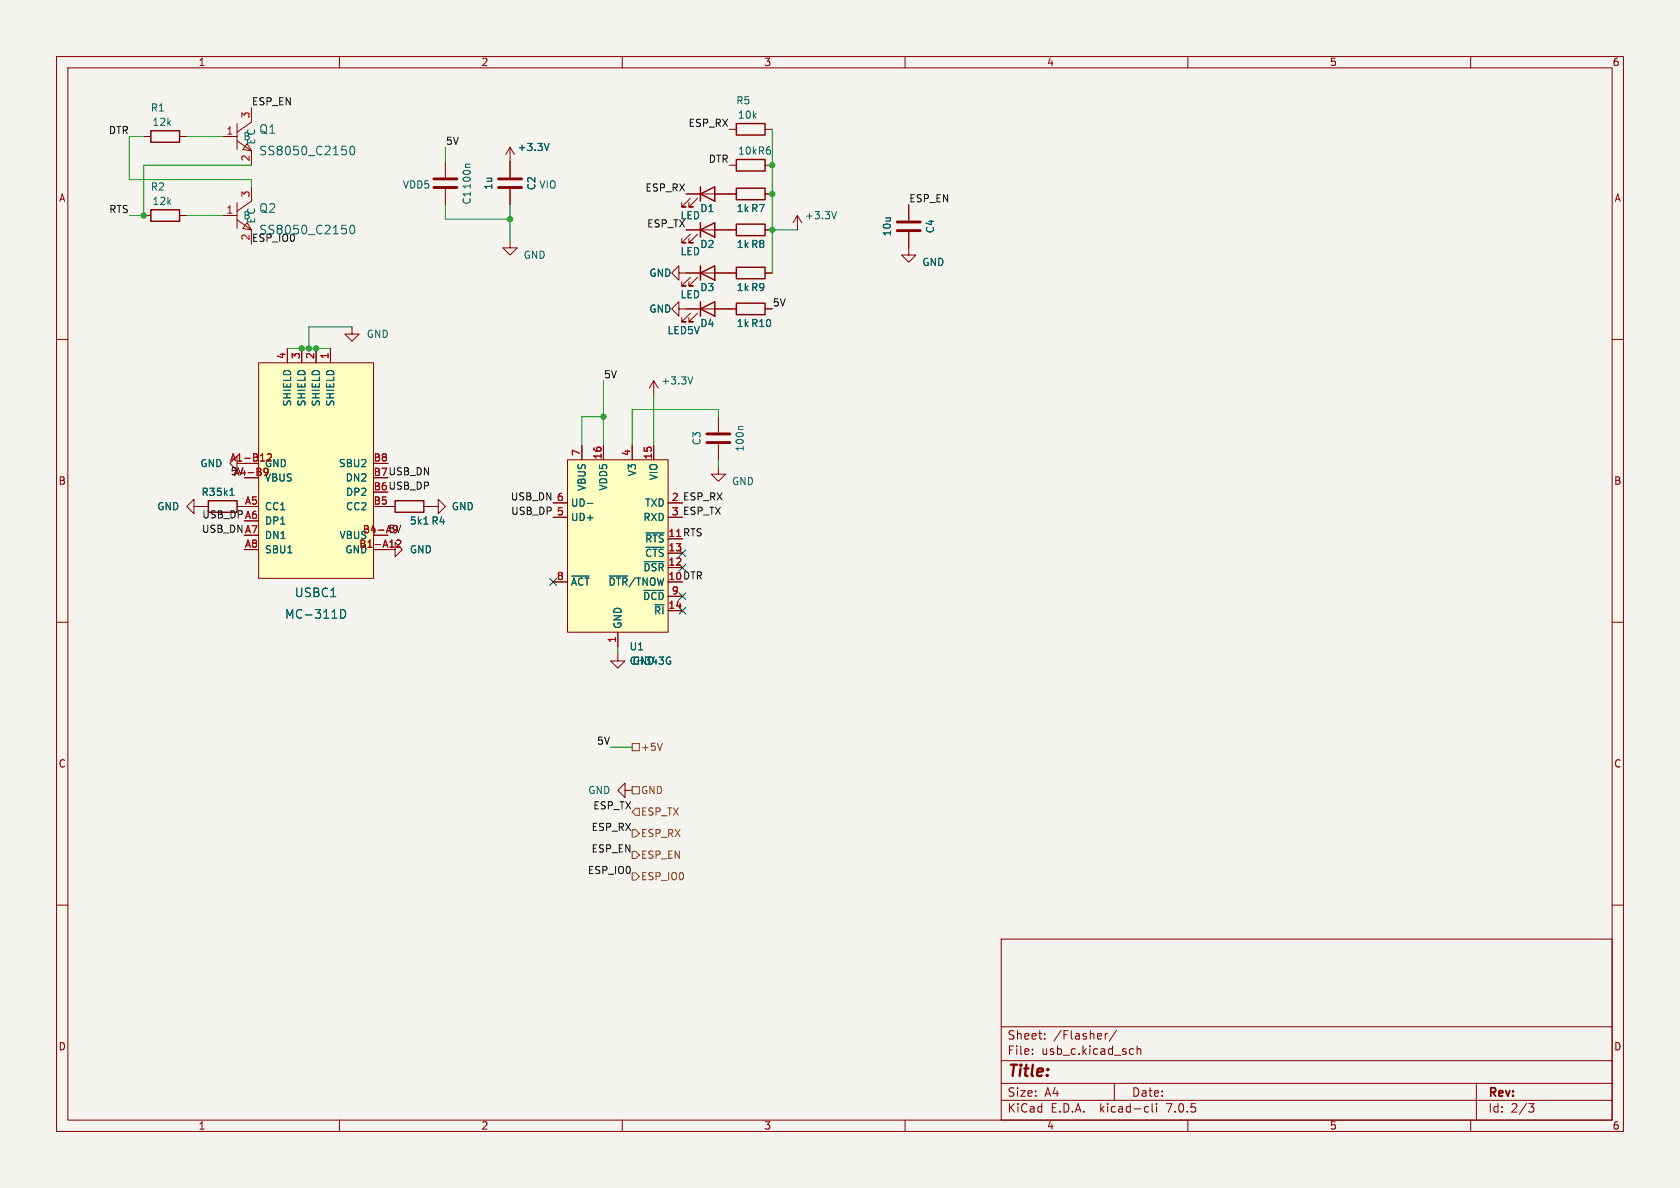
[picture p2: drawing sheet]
<svg xmlns="http://www.w3.org/2000/svg" width="297mm" height="210mm" viewBox="0 0 297 210" stroke-linecap="round" stroke-linejoin="round" font-family="sans-serif">
<path d="M0 0h297v210h-297z" fill="#f5f4ef" stroke="#f5f4ef" stroke-width=".18"/>
<g fill="none" stroke="#840000" stroke-width=".18">
<path d="M10 10h277v190h-277zM12 12h273v186h-273zM60 10v2M110 10v2M160 10v2M210 10v2M260 10v2M25.4 24.1h1.3M31.7 24.1h1.3M90.2 26l-.8 1.3M90.2 26v5.4M90.2 33.4v2.8"/>
<path d="M90.2 26l.7 1.3M121.3 34.3h8.9M122 35.1l-1.5 1.5h.8h-.8v-.8M123.3 35.1l-1.5 1.5h.8h-.8v-.8M128.9 22.9h1.3M128.9 29.2h1.3M135.3 22.9h1.2M135.3 34.3h1.2M135.3 29.2h1.2M141 38.1l-.8 1.3M141 38.1v2.5M141 38.1l.7 1.3"/>
<path d="M160.7 36.2v2.8M10 60h2M62.2 57.8v1.3h1.3l-1.3 1.2-1.2-1.2h1.2M90.2 42.5v1.3h1.2l-1.2 1.3-1.3-1.3h1.3M128.9 40.6h1.3M135.3 40.6h1.2M160.7 41v2.8M285 60h2M45.7 64.1h20.3v38.1h-20.3zM50.8 61.6v2.5M53.3 61.6v2.5M55.9 61.6v2.5"/>
<path d="M58.4 61.6v2.5M102.9 78.7v2.6M106.7 78.7v2.6M111.8 78.7v2.6M115.6 67.3l-.8 1.3M115.6 67.3v2.6M115.6 78.7v2.6M115.6 67.3l.7 1.3M34.3 89.5v-1.2l-1.3 1.2 1.3 1.3v-1.3h2.5M41.9 81.9v-1.3l-1.3 1.3 1.3 1.3v-1.3h1.3M41.9 89.5h1.3M68.6 97.2h1.2v-1.3l1.3 1.3-1.3 1.2v-1.2"/>
<path d="M68.6 89.5h1.2M74.9 89.5h2.6v-1.2l1.2 1.2-1.2 1.3v-1.3M97.8 88.9h2.5M97.8 91.4h2.5M100.3 81.3h17.8v30.5h-17.8zM118.1 97.8h2.5M118.1 88.9h2.5M118.1 91.4h2.5M10 110h2M97.8 102.9h2.5M109.2 115.6v1.2h1.3l-1.3 1.3-1.3-1.3h1.3M109.2 111.8v2.5"/>
<path d="M118.1 100.3h2.5M118.1 108h2.5M118.1 105.4h2.5M285 110h2M110.5 139.7v-1.3l-1.3 1.3 1.3 1.3v-1.3h1.3M10 160h2M285 160h2M177 166h108v32h-108zM60 198v2M110 198v2M160 198v2M177 194.5h108"/>
<path d="M177 191.5h108M177 187.5h108M177 181.5h108M182.5 186.3v.1M182.5 185.5v.1M184.7 183.6v.1M184.7 182.8v.1M195.4 182.7v1M195.8 182.7l-.3 .1-.1 .2M197 191.5v3M197.4 182.1l-1.3 2M200 185.4l.4 .1"/>
<path d="M200.4 186.3l-.4 .1M201 185.5l.2-.1 .4 .1 .1 .9M201 184.9v1.5M202.5 196.5h.5M202.5 195.7h.5M203.7 195.1v1.3l.2 .2M204.5 195.1v.1M204.5 195.6v1M210 198v2M260 198v2M261 191.5v6.5M270.2 195.1h1l-.5 .6 .4 .1 .1 .5-.3 .3h-.4"/>
</g>
<path d="M26.7 23.1h5v2h-5zM123.8 34.3l2.6-1.3v2.6zM123.8 33v2.6M130.2 21.8h5.1v2.1h-5.1zM130.2 28.2h5.1v2h-5.1zM130.2 33.3h5.1v2h-5.1zM130.2 39.6h5.1v2.1h-5.1zM36.8 88.5h5.1v2.1h-5.1zM69.8 88.5h5.1v2.1h-5.1z" fill="none" stroke="#840000" stroke-width=".25"/>
<path d="M97.1 25.3l-.4 1.3M147.9 37.4l-.4 1.3M122.5 66.6l-.4 1.3M40.7 87.6h.7M103.8 89h1M113.9 99.3h3.5M114.2 94.2h3.2M114.2 96.7h3.2M60.2 107.8a.77 .77 0 0 1 .9 .7 .77 .77 0 0 1-.9 .8zM101.1 101.8h3M107.7 101.8h3.3M113.8 104.4h3.6" fill="none" stroke="#006464" stroke-width=".18"/>
<path d="M88.1 31.6h4.1M88.1 33.1h4.1M158.6 39.2h4.1M158.6 40.8h4.1" fill="none" stroke="#840000" stroke-width=".51"/>
<g fill="#ffffc2" stroke="#ffffc2" stroke-width=".18">
<path d="M45.7 64.1h20.3v38.1h-20.3z"/>
<path d="M100.3 81.3h17.8v30.5h-17.8z"/>
</g>
<path d="M46.7 83.3v.1M47.3 80.3l.4-.1 .3 .4-.8 .9M47.4 83v.5M47.4 83.3l-.1 .1M70.1 95.6l.5-.1 .2 .3-.7 .9h.7" fill="none" stroke="#a90000" stroke-width=".18"/>
<path d="M43.7 25.4l.7 1.3-1.5-.3z" fill="#ffffc2"/>
<path d="M44.4 19.1v2.5l-2.5 1.8M39.4 24.1h2.5M41.9 24.9l2.5 1.8M41.9 21.8v4.6M43.7 25.4l.7 1.3-1.5-.3zM44.4 26.7v2.5" fill="none" stroke="#840000" stroke-width=".18"/>
<path d="M62.1 25.9l.1-.1a.83 .83 0 0 1 .6 .7 .83 .83 0 0 1-.3 .8l-.1 .1a.83 .83 0 0 1-.6-.7 .83 .83 0 0 1 .3-.8z" fill="none" stroke="#006464" stroke-width=".18"/>
<path d="M43.7 39.4l.7 1.2-1.5-.2z" fill="#ffffc2"/>
<g fill="none" stroke="#840000" stroke-width=".18">
<path d="M25.4 38.1h1.3M31.7 38.1h1.3M39.4 38.1h2.5M41.9 38.9l2.5 1.7M41.9 35.8v4.6M43.7 39.4l.7 1.2-1.5-.2zM44.4 33v2.6l-2.5 1.7M78.7 28.6v2.8M78.7 33.4v2.8M90.2 28.6v2.8M90.2 33.4v2.8M121.3 34.3h2.5"/>
<path d="M126.4 34.3h3.8M135.3 34.3h1.2M160.7 36.2v2.8M44.4 40.6v2.6M120 54.6v-1.3l-1.3 1.3 1.3 1.3v-1.3h10.2M120 48.3v-1.3l-1.3 1.3 1.3 1.2v-1.2h10.2M121.3 40.6h8.9M122 49l-1.5 1.5h.8h-.8v-.7M122 55.4l-1.5 1.5h.8h-.8v-.8M122 41.4l-1.5 1.5h.8h-.8v-.7M123.3 49l-1.5 1.5h.8h-.8v-.7M123.3 55.4l-1.5 1.5h.8h-.8v-.8"/>
<path d="M123.3 41.4l-1.5 1.5h.8h-.8v-.7M135.3 54.6h1.2M135.3 48.3h1.2M135.3 40.6h1.2M160.7 41v4.1h1.2l-1.2 1.3-1.3-1.3h1.3M50.8 61.6v2.5M53.3 61.6v2.5M55.9 61.6v2.5M58.4 61.6v2.5M102.9 78.7v2.6M106.7 78.7v2.6M111.8 78.7v2.6"/>
<path d="M115.6 78.7v2.6M127 73.7v2.8M127 78.5v2.8M35.6 89.5h1.2M41.9 89.5h1.3M68.6 89.5h1.2M74.9 89.5h1.3M97.8 88.9h2.5M97.8 91.4h2.5M118.1 97.8h2.5M118.1 88.9h2.5M118.1 91.4h2.5"/>
<path d="M127 82.6v1.2h1.3l-1.3 1.3-1.3-1.3h1.3M97.8 102.9h2.5M109.2 111.8v2.5M118.1 100.3h2.5M118.1 108h2.5M118.1 105.4h2.5"/>
</g>
<g fill="none" stroke="#006464" stroke-width=".18">
<path d="M62.1 39.9l.1-.1a.83 .83 0 0 1 .6 .6 .83 .83 0 0 1-.3 .9h-.1a.83 .83 0 0 1-.6-.6 .83 .83 0 0 1 .3-.8zM83.1 29h-.6l-.2 .2M97.1 25.3l-.4 1.3M131.4 75.4h-.7l-.2 .2M40.7 87.6h.7M103.8 89h1M113.9 99.3h3.5M114.2 94.2h3.2M114.2 96.7h3.2M60.2 107.8a.77 .77 0 0 1 .9 .7 .77 .77 0 0 1-.9 .8zM101.1 101.8h3M107.7 101.8h3.3"/>
<path d="M113.8 104.4h3.6"/>
</g>
<path d="M26.7 37.1h5v2h-5zM123.8 39.4v2.5M123.8 48.3l2.6-1.3v2.5zM123.8 54.6l2.6-1.3v2.6zM123.8 40.6l2.6-1.2v2.5zM123.8 47v2.5M123.8 53.3v2.6M130.2 53.6h5.1v2h-5.1zM130.2 47.2h5.1v2.1h-5.1z" fill="none" stroke="#840000" stroke-width=".25"/>
<path d="M76.7 31.6h4.1M76.7 33.1h4.1M125 76.7h4M125 78.2h4" fill="none" stroke="#840000" stroke-width=".51"/>
<path d="M111.8 139.1h1.2v1.2h-1.2zM111.8 131.4h1.2v1.3h-1.2zM117.1 131.4l-.5 1.3M111.8 150.5h.6l.6 .6-.6 .7h-.6zM111.8 146.7h.6l.6 .6-.6 .7h-.6zM111.8 154.3h.6l.6 .6-.6 .7h-.6zM112.4 142.9h.6v1.2h-.6l-.6-.6z" fill="none" stroke="#725600" stroke-width=".18"/>
<g fill="none" stroke="#009600" stroke-width=".18">
<path d="M25.4 24.1h-2.5v7.7h21.5v1.2M33 38.1h6.4M33 24.1h6.4M44.4 29.2h-19v8.9h-2.5M78.7 36.2v2.5h11.5M78.7 26v2.6M90.2 36.2v6.3M136.5 22.9v25.4M62.2 57.8h-7.6v3.8M136.5 40.6h4.5M50.8 61.6h7.6M106.7 73.7h-3.8v5"/>
<path d="M106.7 67.3v11.4M115.6 69.9v8.8M127 73.7v-1.3h-15.2v6.3M127 81.3v1.3M109.2 114.3v1.3M107.9 132.1h3.9"/>
</g>
<path d="M120 99.7l1.3 1.2M120 97.2l1.3 1.2M121.3 99.7l-1.3 1.2M121.3 97.2l-1.3 1.2M97.2 102.3l1.2 1.2M98.4 102.3l-1.2 1.2M120 107.3l1.3 1.3M120 104.8l1.3 1.2M121.3 107.3l-1.3 1.3M121.3 104.8l-1.3 1.2" fill="none" stroke="#000084" stroke-width=".18"/>
<path d="M46.7 83.3v.1M47.3 80.3l.4-.1 .3 .4-.8 .9M47.4 83v.5M47.4 83.3l-.1 .1M70.1 95.6l.5-.1 .2 .3-.7 .9h.7" fill="none" stroke="#a90000" stroke-width=".18"/>
<g fill="#009600" stroke="#009600" stroke-width=".18">
<circle cx="106.7" cy="73.7" r=".46"/>
<circle cx="54.6" cy="61.6" r=".46"/>
<circle cx="55.9" cy="61.6" r=".46"/>
<circle cx="53.3" cy="61.6" r=".46"/>
<circle cx="136.5" cy="40.6" r=".46"/>
<circle cx="136.5" cy="34.3" r=".46"/>
<circle cx="136.5" cy="29.2" r=".46"/>
<circle cx="25.4" cy="38.1" r=".46"/>
<circle cx="90.2" cy="38.7" r=".46"/>
</g>
<text font-size="2.8" fill="#840000" x="178" y="190.8">Title:</text>
<g font-size="2.1" fill="#006464">
<text x="45.8" y="23.8">Q1</text>
<text x="45.8" y="27.6">SS8050_C2150</text>
<text x="45.8" y="37.8">Q2</text>
<text x="45.8" y="41.6">SS8050_C2150</text>
<text x="52.1" y="105.7">USBC1</text>
<text x="50.3" y="109.5">MC-311D</text>
</g>
<g font-size="2.1" fill="#840000">
<text x="178" y="183.9">Sheet:</text>
<text x="186.2" y="183.9">/Flasher/</text>
<text x="178" y="186.6">File:</text>
<text x="184" y="186.6">usb_c.kicad_sch</text>
<text x="178" y="196.8">KiCad</text>
<text x="178" y="194">Size:</text>
<text x="184.6" y="194">A4</text>
<text x="185.7" y="196.8">E.D.A.</text>
<text x="194.4" y="196.8">kicad-cli</text>
<text x="200" y="194">Date:</text>
<text x="206.2" y="196.8">7.0.5</text>
<text x="263" y="194.2">Rev:</text>
<text x="263" y="196.8">Id:</text>
<text x="267" y="196.8">2/3</text>
</g>
<g font-size="1.8" fill="#840000">
<text x="35" y="11.8">1</text>
<text x="85" y="11.8">2</text>
<text x="135" y="11.8">3</text>
<text x="185" y="11.8">4</text>
<text x="235" y="11.8">5</text>
<text x="285" y="11.8">6</text>
<text x="10.4" y="35.8">A</text>
<text x="285.4" y="35.8">A</text>
<text x="10.3" y="85.8">B</text>
<text x="285.3" y="85.8">B</text>
<text x="118.1" y="102.6">10 DTR</text>
<text x="10.3" y="135.8">C</text>
<text x="285.3" y="135.8">C</text>
<text x="10.3" y="185.8">D</text>
<text x="285.3" y="185.8">D</text>
<text x="35" y="199.8">1</text>
<text x="85" y="199.8">2</text>
<text x="135" y="199.8">3</text>
<text x="185" y="199.8">4</text>
<text x="235" y="199.8">5</text>
<text x="285" y="199.8">6</text>
</g>
<g font-size="1.8" fill="#0f0f0f">
<text x="19.2" y="23.8">DTR</text>
<text x="44.4" y="18.7">ESP_EN</text>
<text x="121.7" y="22.5">ESP_RX</text>
<text x="78.7" y="25.7">5V</text>
<text x="125.3" y="28.9">DTR</text>
<text x="114.1" y="33.9">ESP_RX</text>
<text x="160.7" y="35.8">ESP_EN</text>
<text x="19.3" y="37.8">RTS</text>
<text x="114.4" y="40.3">ESP_TX</text>
<text x="44.4" y="42.8">ESP_IO0</text>
<text x="136.5" y="54.3">5V</text>
<text x="106.7" y="67">5V</text>
<text x="66" y="86.7">B6 USB_DP</text>
<text x="66" y="84.2">B7 USB_DN</text>
<text x="90.3" y="88.6">USB_DN 6</text>
<text x="118.7" y="88.6">2 ESP_RX</text>
<text x="35.7" y="94.3">USB_DN A7</text>
<text x="35.7" y="91.7">USB_DP A6</text>
<text x="90.3" y="91.1">USB_DP 5</text>
<text x="118.7" y="91.2">3 ESP_TX</text>
<text x="105.5" y="131.7">5V</text>
<text x="104.9" y="143.2">ESP_TX</text>
<text x="104.6" y="147">ESP_RX</text>
<text x="103.9" y="154.6">ESP_IO0</text>
<text x="104.6" y="150.8">ESP_EN</text>
</g>
<g font-size="1.8" fill="#006464">
<text x="26.6" y="19.9">R1</text>
<text x="26.9" y="22.4">12k</text>
<text x="130.1" y="18.6">R5</text>
<text x="130.4" y="21.1">10k</text>
<text x="42.9" y="25">B</text>
<text x="45.3" y="25.7" transform="rotate(-90 45.3 25.7)">E C</text>
<text x="91.4" y="26.9">+3.3V</text>
<text x="130.4" y="27.5">10k R6</text>
<text x="26.6" y="33.8">R2</text>
<text x="83.4" y="33.6" transform="rotate(-90 83.4 33.6)">100n</text>
<text x="87.2" y="33.6" transform="rotate(-90 87.2 33.6)">1u</text>
<text x="94.8" y="33.7" transform="rotate(-90 94.8 33.7)">C2</text>
<text x="26.9" y="36.4">12k</text>
<text x="42.9" y="38.9">B</text>
<text x="45.3" y="39.6" transform="rotate(-90 45.3 39.6)">E C</text>
<text x="83.4" y="36.2" transform="rotate(-90 83.4 36.2)">C1</text>
<text x="120.2" y="38.9">LED</text>
<text x="123.8" y="37.7">D1</text>
<text x="130.2" y="37.7">1k R7</text>
<text x="142.2" y="38.9">+3.3V</text>
<text x="157.7" y="41.9" transform="rotate(-90 157.7 41.9)">10u</text>
<text x="165.3" y="41.3" transform="rotate(-90 165.3 41.3)">C4</text>
<text x="92.5" y="45.9">GND</text>
<text x="120.2" y="45.3">LED</text>
<text x="123.8" y="44">D2</text>
<text x="130.2" y="44">1k R8</text>
<text x="163" y="47.2">GND</text>
<text x="114.7" y="49.1">GND</text>
<text x="120.2" y="52.9">LED</text>
<text x="123.8" y="51.6">D3</text>
<text x="130.2" y="51.6">1k R9</text>
<text x="64.8" y="59.9">GND</text>
<text x="114.7" y="55.4">GND</text>
<text x="117.9" y="59.2">LED5V</text>
<text x="123.8" y="58">D4</text>
<text x="130.2" y="58">1k R10</text>
<text x="51.6" y="71.9" transform="rotate(-90 51.6 71.9)">SHIELD</text>
<text x="54.2" y="71.9" transform="rotate(-90 54.2 71.9)">SHIELD</text>
<text x="56.7" y="71.9" transform="rotate(-90 56.7 71.9)">SHIELD</text>
<text x="59.2" y="71.9" transform="rotate(-90 59.2 71.9)">SHIELD</text>
<text x="116.8" y="68.1">+3.3V</text>
<text x="35.4" y="82.7">GND</text>
<text x="59.9" y="82.7">SBU2</text>
<text x="124" y="78.8" transform="rotate(-90 124 78.8)">C3</text>
<text x="131.6" y="79.9" transform="rotate(-90 131.6 79.9)">100n</text>
<text x="35.6" y="87.8">R35k1</text>
<text x="61.1" y="85.3">DN2</text>
<text x="61.1" y="87.8">DP2</text>
<text x="100.8" y="89.7">UD-</text>
<text x="103.7" y="86.8" transform="rotate(-90 103.7 86.8)">VBUS</text>
<text x="107.5" y="86.8" transform="rotate(-90 107.5 86.8)">VDD5</text>
<text x="112.6" y="84.2" transform="rotate(-90 112.6 84.2)">V3</text>
<text x="114" y="89.7">TXD</text>
<text x="116.4" y="84.9" transform="rotate(-90 116.4 84.9)">VIO</text>
<text x="129.3" y="85.9">GND</text>
<text x="27.7" y="90.4">GND</text>
<text x="46.7" y="90.4">CC1</text>
<text x="46.7" y="92.9">DP1</text>
<text x="46.7" y="95.4">DN1</text>
<text x="60" y="95.4">VBUS</text>
<text x="61.1" y="90.4">CC2</text>
<text x="72.4" y="92.9">5k1 R4</text>
<text x="79.8" y="90.4">GND</text>
<text x="100.8" y="92.3">UD+</text>
<text x="113.7" y="92.3">RXD</text>
<text x="46.7" y="98">SBU1</text>
<text x="72.4" y="98">GND</text>
<text x="113.7" y="101.2">~{DSR}</text>
<text x="114" y="96.1">~{RTS}</text>
<text x="114" y="98.6">~{CTS}</text>
<text x="100.8" y="103.7">~{ACT} ~{DTR}/TNOW</text>
<text x="113.7" y="106.2">~{DCD}</text>
<text x="110" y="111.3" transform="rotate(-90 110 111.3)">GND</text>
<text x="115.6" y="108.8">~{RI}</text>
<text x="111.2" y="115.1">U1</text>
<text x="111.2" y="117.7">CH343G</text>
<text x="111.8" y="117.7">GND</text>
<text x="103.9" y="140.5">GND</text>
</g>
<g font-size="1.8" fill="#a90000">
<text x="40" y="23.9">1</text>
<text x="44.2" y="21" transform="rotate(-90 44.2 21)">3</text>
<text x="44.2" y="28.6" transform="rotate(-90 44.2 28.6)">2</text>
<text x="44.2" y="35" transform="rotate(-90 44.2 35)">3</text>
<text x="40" y="37.8">1</text>
<text x="44.2" y="42.6" transform="rotate(-90 44.2 42.6)">2</text>
<text x="50.5" y="63.5" transform="rotate(-90 50.5 63.5)">4</text>
<text x="53.1" y="63.5" transform="rotate(-90 53.1 63.5)">3</text>
<text x="55.6" y="63.5" transform="rotate(-90 55.6 63.5)">2</text>
<text x="58.2" y="63.5" transform="rotate(-90 58.2 63.5)">1</text>
<text x="40.6" y="81.7">A1-B12</text>
<text x="46.7" y="82.7">GND</text>
<text x="66" y="81.7">B8</text>
<text x="102.6" y="80.7" transform="rotate(-90 102.6 80.7)">7</text>
<text x="106.4" y="81.3" transform="rotate(-90 106.4 81.3)">16</text>
<text x="111.5" y="80.7" transform="rotate(-90 111.5 80.7)">4</text>
<text x="115.3" y="81.3" transform="rotate(-90 115.3 81.3)">15</text>
<text x="40.8" y="84.1">5V</text>
<text x="41.2" y="84.2">A4-B9</text>
<text x="43.2" y="89.3">A5</text>
<text x="46.7" y="85.3">VBUS</text>
<text x="66" y="89.3">B5</text>
<text x="66" y="86.7">B6</text>
<text x="66" y="84.2">B7</text>
<text x="98.4" y="88.6">6</text>
<text x="118.7" y="88.6">2</text>
<text x="43.2" y="91.8">A6</text>
<text x="43.2" y="94.4">A7</text>
<text x="64.1" y="94.4">B4-A95V</text>
<text x="64.1" y="94.4">B4-A9</text>
<text x="98.4" y="91.2">5</text>
<text x="118.1" y="95">11 RTS</text>
<text x="118.1" y="95">11</text>
<text x="118.7" y="91.2">3</text>
<text x="43.2" y="96.9">A8</text>
<text x="61" y="98">GND</text>
<text x="63.5" y="96.9">B1-A12</text>
<text x="118.1" y="100.1">12</text>
<text x="118.1" y="97.5">13</text>
<text x="98.4" y="102.6">8</text>
<text x="118.1" y="107.7">14</text>
<text x="118.1" y="102.6">10</text>
<text x="118.7" y="105.2">9</text>
<text x="109" y="113.7" transform="rotate(-90 109 113.7)">1</text>
</g>
<g font-size="1.8" fill="#0000c2">
<text x="71.1" y="33.4">VDD5</text>
<text x="95.2" y="33.4">VIO</text>
</g>
<g font-size="1.8" fill="#725600">
<text x="113.2" y="132.9">+5V</text>
<text x="113.2" y="140.5">GND</text>
<text x="113.2" y="148.1">ESP_RX</text>
<text x="113.2" y="144.3">ESP_TX</text>
<text x="113.2" y="152">ESP_EN</text>
<text x="113.2" y="155.8">ESP_IO0</text>
</g>
</svg>
